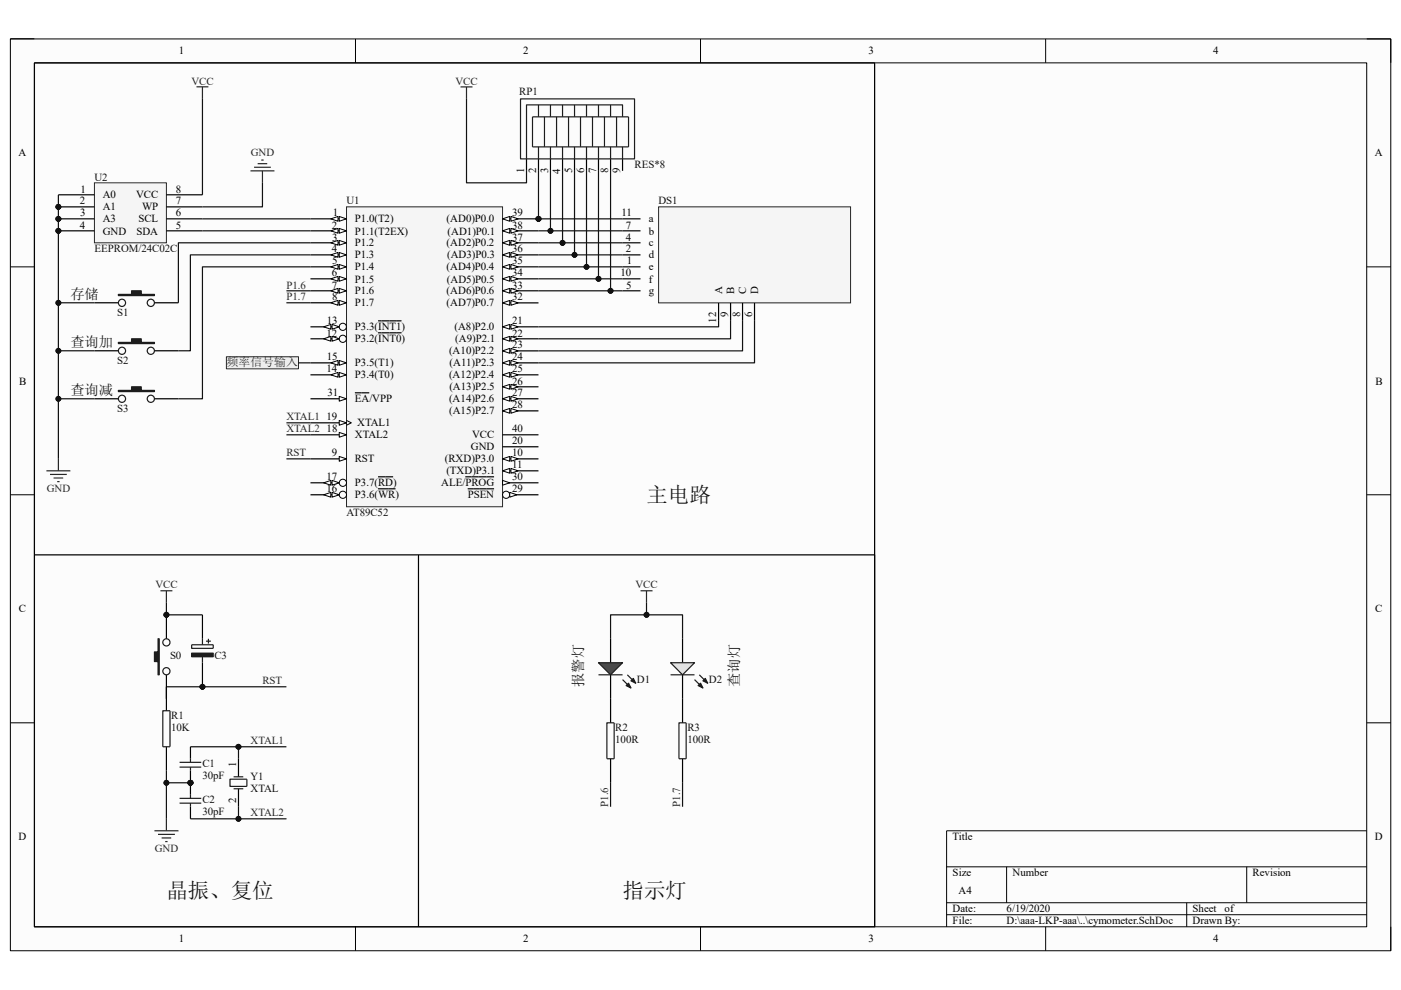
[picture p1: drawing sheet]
<svg xmlns="http://www.w3.org/2000/svg" width="297mm" height="210mm" viewBox="0 0 297 210" stroke-linecap="round" stroke-linejoin="round" font-family="sans-serif">
<path d="M2.2 8.3h292.7v193.4h-292.7z" fill="#fcfcfc"/>
<path d="M2.2 8.3h292.7v193.4h-292.7z" fill="none" stroke="#000" stroke-width=".21"/>
<path d="M7.3 13.3h282.5v183.3h-282.5z" fill="#fcfcfc"/>
<g fill="none" stroke="#000" stroke-width=".21">
<path d="M2.2 8.2h5.1M7.3 13.3h282.5v183.3h-282.5zM75.4 8.3v5M148.5 8.3v5M221.7 8.3v5M289.8 8.3h5.1v5M2.2 56.6h5.1M289.8 56.6h5.1M2.2 104.9h5.1M289.8 104.9h5.1M2.2 153.3h5.1M289.8 153.3h5.1"/>
<path d="M289.8 176.2h-89.1v20.4M75.4 196.6v5.1M148.5 196.6v5.1M200.7 183.9h89.1M200.7 191.5h89.1M200.7 194h89.1M213.4 183.9v7.6M221.7 196.6v5.1M251.6 191.5v5.1M264.3 183.9v7.6M294.9 196.6v5.1"/>
</g>
<circle cx="114.2" cy="46.4" r=".51" fill="#0e0e0e"/>
<circle cx="114.2" cy="46.4" r=".51" fill="none" stroke="#0e0e0e" stroke-width=".21"/>
<path d="M73.5 43.9h33v63.6h-33z" fill="#f5f5f5"/>
<path d="M73.5 43.9h33v63.6h-33z" fill="none" stroke="#262626" stroke-width=".21"/>
<path d="M65.8 84.6h7.6" fill="none" stroke="#000" stroke-width=".25"/>
<path d="M71.9 84.1l1.5 .5-1.5 .5z" fill="#fbfbfb"/>
<path d="M71.9 84.1l1.5 .5-1.5 .5z" fill="none" stroke="#000" stroke-width=".21"/>
<path d="M65.8 89.7h7.7M75.2 83.3h3.1" fill="none" stroke="#000" stroke-width=".25"/>
<path d="M71.9 89.2l1.6 .5-1.6 .5z" fill="#fbfbfb"/>
<path d="M71.9 89.2l1.6 .5-1.6 .5zM73.5 89.2l1 .5-1 .5" fill="none" stroke="#000" stroke-width=".21"/>
<path d="M65.8 92.2h7.7" fill="none" stroke="#000" stroke-width=".25"/>
<path d="M71.9 91.7l1.6 .5-1.6 .5z" fill="#fbfbfb"/>
<path d="M71.9 91.7l1.6 .5-1.6 .5z" fill="none" stroke="#000" stroke-width=".21"/>
<path d="M65.8 97.3h7.7" fill="none" stroke="#000" stroke-width=".25"/>
<path d="M71.9 96.8l1.6 .5-1.6 .5z" fill="#fbfbfb"/>
<path d="M71.9 96.8l1.6 .5-1.6 .5z" fill="none" stroke="#000" stroke-width=".21"/>
<path d="M65.8 102.4h7.7" fill="none" stroke="#000" stroke-width=".25"/>
<circle cx="72.7" cy="102.4" r=".77" fill="#fbfbfb"/>
<circle cx="72.7" cy="102.4" r=".77" fill="none" stroke="#000" stroke-width=".21"/>
<path d="M70.4 101.9l1.5 .5-1.5 .5z" fill="#fbfbfb"/>
<path d="M70.4 101.9l1.5 .5-1.5 .5z" fill="none" stroke="#000" stroke-width=".21"/>
<path d="M68.6 102.4l1.5-.5v1z" fill="#fbfbfb"/>
<path d="M68.6 102.4l1.5-.5v1z" fill="none" stroke="#000" stroke-width=".21"/>
<path d="M65.8 104.9h7.7M80.2 101.1h3.2" fill="none" stroke="#000" stroke-width=".25"/>
<circle cx="72.7" cy="104.9" r=".77" fill="#fbfbfb"/>
<circle cx="72.7" cy="104.9" r=".77" fill="none" stroke="#000" stroke-width=".21"/>
<path d="M70.4 104.4l1.5 .5-1.5 .6z" fill="#fbfbfb"/>
<path d="M70.4 104.4l1.5 .5-1.5 .6z" fill="none" stroke="#000" stroke-width=".21"/>
<path d="M68.6 104.9l1.5-.5v1.1z" fill="#fbfbfb"/>
<path d="M68.6 104.9l1.5-.5v1.1z" fill="none" stroke="#000" stroke-width=".21"/>
<path d="M65.8 71.9h7.6M80.2 103.7h3.7" fill="none" stroke="#000" stroke-width=".25"/>
<circle cx="72.7" cy="71.9" r=".76" fill="#fbfbfb"/>
<circle cx="72.7" cy="71.9" r=".76" fill="none" stroke="#000" stroke-width=".21"/>
<path d="M70.4 71.4l1.5 .5-1.5 .5z" fill="#fbfbfb"/>
<path d="M70.4 71.4l1.5 .5-1.5 .5z" fill="none" stroke="#000" stroke-width=".21"/>
<path d="M68.6 71.9l1.5-.5v1z" fill="#fbfbfb"/>
<path d="M68.6 71.9l1.5-.5v1z" fill="none" stroke="#000" stroke-width=".21"/>
<path d="M65.8 69.3h7.6M80.2 70.6h4.9" fill="none" stroke="#000" stroke-width=".25"/>
<circle cx="72.7" cy="69.3" r=".76" fill="#fbfbfb"/>
<circle cx="72.7" cy="69.3" r=".76" fill="none" stroke="#000" stroke-width=".21"/>
<path d="M70.4 68.8l1.5 .5-1.5 .5z" fill="#fbfbfb"/>
<path d="M70.4 68.8l1.5 .5-1.5 .5z" fill="none" stroke="#000" stroke-width=".21"/>
<path d="M68.6 69.3l1.5-.5v1z" fill="#fbfbfb"/>
<path d="M68.6 69.3l1.5-.5v1z" fill="none" stroke="#000" stroke-width=".21"/>
<path d="M65.8 79.5h7.6M80.2 68.1h4.9" fill="none" stroke="#000" stroke-width=".25"/>
<path d="M71.9 79l1.5 .5-1.5 .5z" fill="#fbfbfb"/>
<path d="M71.9 79l1.5 .5-1.5 .5z" fill="none" stroke="#000" stroke-width=".21"/>
<path d="M70.1 79.5l1.6-.5v1z" fill="#fbfbfb"/>
<path d="M70.1 79.5l1.6-.5v1z" fill="none" stroke="#000" stroke-width=".21"/>
<path d="M65.8 77h7.6" fill="none" stroke="#000" stroke-width=".25"/>
<path d="M71.9 76.5l1.5 .5-1.5 .5z" fill="#fbfbfb"/>
<path d="M71.9 76.5l1.5 .5-1.5 .5z" fill="none" stroke="#000" stroke-width=".21"/>
<path d="M70.1 77l1.6-.5v1z" fill="#fbfbfb"/>
<path d="M70.1 77l1.6-.5v1z" fill="none" stroke="#000" stroke-width=".21"/>
<path d="M65.8 46.4h7.6" fill="none" stroke="#000" stroke-width=".25"/>
<path d="M71.9 45.9l1.5 .5-1.5 .5z" fill="#fbfbfb"/>
<path d="M71.9 45.9l1.5 .5-1.5 .5z" fill="none" stroke="#000" stroke-width=".21"/>
<path d="M70.1 46.4l1.6-.5v1z" fill="#fbfbfb"/>
<path d="M70.1 46.4l1.6-.5v1z" fill="none" stroke="#000" stroke-width=".21"/>
<path d="M65.8 49h7.6" fill="none" stroke="#000" stroke-width=".25"/>
<path d="M71.9 48.5l1.5 .5-1.5 .5z" fill="#fbfbfb"/>
<path d="M71.9 48.5l1.5 .5-1.5 .5z" fill="none" stroke="#000" stroke-width=".21"/>
<path d="M70.1 49l1.6-.5v1z" fill="#fbfbfb"/>
<path d="M70.1 49l1.6-.5v1z" fill="none" stroke="#000" stroke-width=".21"/>
<path d="M65.8 51.5h7.6" fill="none" stroke="#000" stroke-width=".25"/>
<path d="M71.9 51l1.5 .5-1.5 .5z" fill="#fbfbfb"/>
<path d="M71.9 51l1.5 .5-1.5 .5z" fill="none" stroke="#000" stroke-width=".21"/>
<path d="M70.1 51.5l1.6-.5v1z" fill="#fbfbfb"/>
<path d="M70.1 51.5l1.6-.5v1z" fill="none" stroke="#000" stroke-width=".21"/>
<path d="M65.8 54.1h7.6" fill="none" stroke="#000" stroke-width=".25"/>
<path d="M71.9 53.6l1.5 .5-1.5 .5z" fill="#fbfbfb"/>
<path d="M71.9 53.6l1.5 .5-1.5 .5z" fill="none" stroke="#000" stroke-width=".21"/>
<path d="M70.1 54.1l1.6-.5v1z" fill="#fbfbfb"/>
<path d="M70.1 54.1l1.6-.5v1z" fill="none" stroke="#000" stroke-width=".21"/>
<path d="M65.8 56.6h7.6" fill="none" stroke="#000" stroke-width=".25"/>
<path d="M71.9 56.1l1.5 .5-1.5 .5z" fill="#fbfbfb"/>
<path d="M71.9 56.1l1.5 .5-1.5 .5z" fill="none" stroke="#000" stroke-width=".21"/>
<path d="M70.1 56.6l1.6-.5v1z" fill="#fbfbfb"/>
<path d="M70.1 56.6l1.6-.5v1z" fill="none" stroke="#000" stroke-width=".21"/>
<path d="M65.8 59.1h7.6" fill="none" stroke="#000" stroke-width=".25"/>
<path d="M71.9 58.6l1.5 .5-1.5 .5z" fill="#fbfbfb"/>
<path d="M71.9 58.6l1.5 .5-1.5 .5z" fill="none" stroke="#000" stroke-width=".21"/>
<path d="M70.1 59.1l1.6-.5v1z" fill="#fbfbfb"/>
<path d="M70.1 59.1l1.6-.5v1z" fill="none" stroke="#000" stroke-width=".21"/>
<path d="M65.8 61.7h7.6" fill="none" stroke="#000" stroke-width=".25"/>
<path d="M71.9 61.2l1.5 .5-1.5 .5z" fill="#fbfbfb"/>
<path d="M71.9 61.2l1.5 .5-1.5 .5z" fill="none" stroke="#000" stroke-width=".21"/>
<path d="M70.1 61.7l1.6-.5v1z" fill="#fbfbfb"/>
<path d="M70.1 61.7l1.6-.5v1z" fill="none" stroke="#000" stroke-width=".21"/>
<path d="M65.8 64.2h7.6" fill="none" stroke="#000" stroke-width=".25"/>
<path d="M71.9 63.7l1.5 .5-1.5 .5z" fill="#fbfbfb"/>
<path d="M71.9 63.7l1.5 .5-1.5 .5z" fill="none" stroke="#000" stroke-width=".21"/>
<path d="M70.1 64.2l1.6-.5v1z" fill="#fbfbfb"/>
<path d="M70.1 64.2l1.6-.5v1z" fill="none" stroke="#000" stroke-width=".21"/>
<path d="M106.5 46.4h7.7" fill="none" stroke="#000" stroke-width=".25"/>
<path d="M106.5 46.4l1.6-.5v1z" fill="#fbfbfb"/>
<path d="M106.5 46.4l1.6-.5v1z" fill="none" stroke="#000" stroke-width=".21"/>
<path d="M108.3 45.9l1.6 .5-1.6 .5z" fill="#fbfbfb"/>
<path d="M108.3 45.9l1.6 .5-1.6 .5z" fill="none" stroke="#000" stroke-width=".21"/>
<circle cx="114.2" cy="46.4" r=".51" fill="#0e0e0e"/>
<circle cx="114.2" cy="46.4" r=".51" fill="none" stroke="#0e0e0e" stroke-width=".21"/>
<path d="M106.5 49h7.7" fill="none" stroke="#000" stroke-width=".25"/>
<path d="M106.5 49l1.6-.5v1z" fill="#fbfbfb"/>
<path d="M106.5 49l1.6-.5v1z" fill="none" stroke="#000" stroke-width=".21"/>
<path d="M108.3 48.5l1.6 .5-1.6 .5z" fill="#fbfbfb"/>
<path d="M108.3 48.5l1.6 .5-1.6 .5z" fill="none" stroke="#000" stroke-width=".21"/>
<path d="M106.5 51.5h7.7" fill="none" stroke="#000" stroke-width=".25"/>
<path d="M106.5 51.5l1.6-.5v1z" fill="#fbfbfb"/>
<path d="M106.5 51.5l1.6-.5v1z" fill="none" stroke="#000" stroke-width=".21"/>
<path d="M108.3 51l1.6 .5-1.6 .5z" fill="#fbfbfb"/>
<path d="M108.3 51l1.6 .5-1.6 .5z" fill="none" stroke="#000" stroke-width=".21"/>
<path d="M106.5 54.1h7.7" fill="none" stroke="#000" stroke-width=".25"/>
<path d="M106.5 54.1l1.6-.5v1z" fill="#fbfbfb"/>
<path d="M106.5 54.1l1.6-.5v1z" fill="none" stroke="#000" stroke-width=".21"/>
<path d="M108.3 53.6l1.6 .5-1.6 .5z" fill="#fbfbfb"/>
<path d="M108.3 53.6l1.6 .5-1.6 .5z" fill="none" stroke="#000" stroke-width=".21"/>
<path d="M106.5 56.6h7.7" fill="none" stroke="#000" stroke-width=".25"/>
<path d="M106.5 56.6l1.6-.5v1z" fill="#fbfbfb"/>
<path d="M106.5 56.6l1.6-.5v1z" fill="none" stroke="#000" stroke-width=".21"/>
<path d="M108.3 56.1l1.6 .5-1.6 .5z" fill="#fbfbfb"/>
<path d="M108.3 56.1l1.6 .5-1.6 .5z" fill="none" stroke="#000" stroke-width=".21"/>
<path d="M106.5 59.1h7.7" fill="none" stroke="#000" stroke-width=".25"/>
<path d="M106.5 59.1l1.6-.5v1z" fill="#fbfbfb"/>
<path d="M106.5 59.1l1.6-.5v1z" fill="none" stroke="#000" stroke-width=".21"/>
<path d="M108.3 58.6l1.6 .5-1.6 .5z" fill="#fbfbfb"/>
<path d="M108.3 58.6l1.6 .5-1.6 .5z" fill="none" stroke="#000" stroke-width=".21"/>
<path d="M106.5 61.7h7.7" fill="none" stroke="#000" stroke-width=".25"/>
<path d="M106.5 61.7l1.6-.5v1z" fill="#fbfbfb"/>
<path d="M106.5 61.7l1.6-.5v1z" fill="none" stroke="#000" stroke-width=".21"/>
<path d="M108.3 61.2l1.6 .5-1.6 .5z" fill="#fbfbfb"/>
<path d="M108.3 61.2l1.6 .5-1.6 .5z" fill="none" stroke="#000" stroke-width=".21"/>
<path d="M106.5 64.2h7.7" fill="none" stroke="#000" stroke-width=".25"/>
<path d="M106.5 64.2l1.6-.5v1z" fill="#fbfbfb"/>
<path d="M106.5 64.2l1.6-.5v1z" fill="none" stroke="#000" stroke-width=".21"/>
<path d="M108.3 63.7l1.6 .5-1.6 .5z" fill="#fbfbfb"/>
<path d="M108.3 63.7l1.6 .5-1.6 .5z" fill="none" stroke="#000" stroke-width=".21"/>
<path d="M106.5 69.3h7.7" fill="none" stroke="#000" stroke-width=".25"/>
<path d="M106.5 69.3l1.6-.5v1z" fill="#fbfbfb"/>
<path d="M106.5 69.3l1.6-.5v1z" fill="none" stroke="#000" stroke-width=".21"/>
<path d="M108.3 68.8l1.6 .5-1.6 .5z" fill="#fbfbfb"/>
<path d="M108.3 68.8l1.6 .5-1.6 .5z" fill="none" stroke="#000" stroke-width=".21"/>
<path d="M106.5 71.9h7.7" fill="none" stroke="#000" stroke-width=".25"/>
<path d="M106.5 71.9l1.6-.5v1z" fill="#fbfbfb"/>
<path d="M106.5 71.9l1.6-.5v1z" fill="none" stroke="#000" stroke-width=".21"/>
<path d="M108.3 71.4l1.6 .5-1.6 .5z" fill="#fbfbfb"/>
<path d="M108.3 71.4l1.6 .5-1.6 .5z" fill="none" stroke="#000" stroke-width=".21"/>
<path d="M106.5 74.4h7.7" fill="none" stroke="#000" stroke-width=".25"/>
<path d="M106.5 74.4l1.6-.5v1z" fill="#fbfbfb"/>
<path d="M106.5 74.4l1.6-.5v1z" fill="none" stroke="#000" stroke-width=".21"/>
<path d="M108.3 73.9l1.6 .5-1.6 .5z" fill="#fbfbfb"/>
<path d="M108.3 73.9l1.6 .5-1.6 .5z" fill="none" stroke="#000" stroke-width=".21"/>
<path d="M106.5 77h7.7" fill="none" stroke="#000" stroke-width=".25"/>
<path d="M106.5 77l1.6-.5v1z" fill="#fbfbfb"/>
<path d="M106.5 77l1.6-.5v1z" fill="none" stroke="#000" stroke-width=".21"/>
<path d="M108.3 76.5l1.6 .5-1.6 .5z" fill="#fbfbfb"/>
<path d="M108.3 76.5l1.6 .5-1.6 .5z" fill="none" stroke="#000" stroke-width=".21"/>
<path d="M106.5 79.5h7.7" fill="none" stroke="#000" stroke-width=".25"/>
<path d="M106.5 79.5l1.6-.5v1z" fill="#fbfbfb"/>
<path d="M106.5 79.5l1.6-.5v1z" fill="none" stroke="#000" stroke-width=".21"/>
<path d="M108.3 79l1.6 .5-1.6 .5z" fill="#fbfbfb"/>
<path d="M108.3 79l1.6 .5-1.6 .5z" fill="none" stroke="#000" stroke-width=".21"/>
<path d="M106.5 82h7.7" fill="none" stroke="#000" stroke-width=".25"/>
<path d="M106.5 82l1.6-.5v1z" fill="#fbfbfb"/>
<path d="M106.5 82l1.6-.5v1z" fill="none" stroke="#000" stroke-width=".21"/>
<path d="M108.3 81.5l1.6 .5-1.6 .5z" fill="#fbfbfb"/>
<path d="M108.3 81.5l1.6 .5-1.6 .5z" fill="none" stroke="#000" stroke-width=".21"/>
<path d="M106.5 84.6h7.7" fill="none" stroke="#000" stroke-width=".25"/>
<path d="M106.5 84.6l1.6-.5v1z" fill="#fbfbfb"/>
<path d="M106.5 84.6l1.6-.5v1z" fill="none" stroke="#000" stroke-width=".21"/>
<path d="M108.3 84.1l1.6 .5-1.6 .5z" fill="#fbfbfb"/>
<path d="M108.3 84.1l1.6 .5-1.6 .5z" fill="none" stroke="#000" stroke-width=".21"/>
<path d="M106.5 87.1h7.7" fill="none" stroke="#000" stroke-width=".25"/>
<path d="M106.5 87.1l1.6-.5v1.1z" fill="#fbfbfb"/>
<path d="M106.5 87.1l1.6-.5v1.1z" fill="none" stroke="#000" stroke-width=".21"/>
<path d="M108.3 86.6l1.6 .5-1.6 .6z" fill="#fbfbfb"/>
<path d="M108.3 86.6l1.6 .5-1.6 .6z" fill="none" stroke="#000" stroke-width=".21"/>
<path d="M106.5 104.9h7.7" fill="none" stroke="#000" stroke-width=".25"/>
<circle cx="107.3" cy="104.9" r=".76" fill="#fbfbfb"/>
<circle cx="107.3" cy="104.9" r=".76" fill="none" stroke="#000" stroke-width=".21"/>
<path d="M108.1 104.4l1.5 .5-1.5 .6z" fill="#fbfbfb"/>
<path d="M108.1 104.4l1.5 .5-1.5 .6z" fill="none" stroke="#000" stroke-width=".21"/>
<path d="M99.2 103.7h5.6M106.5 102.4h7.7" fill="none" stroke="#000" stroke-width=".25"/>
<path d="M106.5 101.9l1.6 .5-1.6 .5z" fill="#fbfbfb"/>
<path d="M106.5 101.9l1.6 .5-1.6 .5z" fill="none" stroke="#000" stroke-width=".21"/>
<path d="M106.5 99.9h7.7M98.7 101.1h6.1" fill="none" stroke="#000" stroke-width=".25"/>
<path d="M106.5 99.9l1.6-.5v1z" fill="#fbfbfb"/>
<path d="M106.5 99.9l1.6-.5v1z" fill="none" stroke="#000" stroke-width=".21"/>
<path d="M108.3 99.4l1.6 .5-1.6 .5z" fill="#fbfbfb"/>
<path d="M108.3 99.4l1.6 .5-1.6 .5z" fill="none" stroke="#000" stroke-width=".21"/>
<path d="M106.5 97.3h7.7" fill="none" stroke="#000" stroke-width=".25"/>
<path d="M106.5 97.3l1.6-.5v1z" fill="#fbfbfb"/>
<path d="M106.5 97.3l1.6-.5v1z" fill="none" stroke="#000" stroke-width=".21"/>
<path d="M108.3 96.8l1.6 .5-1.6 .5z" fill="#fbfbfb"/>
<path d="M108.3 96.8l1.6 .5-1.6 .5z" fill="none" stroke="#000" stroke-width=".21"/>
<g fill="none" stroke="#000" stroke-width=".25">
<path d="M111.6 33.7v2.5M114.2 33.7v2.5M116.7 33.7v2.5M119.3 33.7v2.5M121.8 33.7v2.5M124.4 33.7v2.5M126.9 33.7v2.5M129.5 33.7v2.5M132 33.7v2.5M106.5 94.8h7.7M106.5 92.2h7.7M50.6 160.9v3.9"/>
<path d="M50.6 167.3v3.8"/>
</g>
<g fill="none" stroke="#1c1c1c" stroke-width=".25">
<path d="M110.4 21h24.1v12.7h-24.1zM112.9 24.8h20.4v6.4h-20.4zM114.2 22.2v2.6M114.2 31.2v2.5M115.4 24.8v6.4M116.7 22.2v2.6M116.7 31.2v2.5M118 24.8v6.4M119.3 22.2v2.6M119.3 31.2v2.5M120.5 24.8v6.4M121.8 22.2v2.6"/>
<path d="M121.8 31.2v2.5M123.1 24.8v6.4M124.4 22.2v2.6M124.4 31.2v2.5M125.6 24.8v6.4M126.9 22.2v2.6M126.9 31.2v2.5M128.2 24.8v6.4M129.5 22.2v2.6M129.5 31.2v2.5M130.7 24.8v6.4M132 24.8v-2.6h-20.4v11.5"/>
<path d="M132 31.2v2.5M48.8 165.3h3.5v1.5h-3.5zM49.5 167.3h2.1M49.5 164.8h2.1"/>
</g>
<path d="M139.6 43.9h40.7v20.3h-40.7z" fill="#f5f5f5"/>
<path d="M139.6 43.9h40.7v20.3h-40.7z" fill="none" stroke="#262626" stroke-width=".21"/>
<g fill="none" stroke="#000" stroke-width=".25">
<path d="M132 46.4h3.8M132 49h3.8M132 51.5h3.8M132 54.1h3.8M132 56.6h3.8M132 59.1h3.8M132 61.7h3.8M152.4 64.2v3.9M154.9 64.2v3.9M157.4 64.2v3.9M160 64.2v3.9M129.5 135.5v5.1"/>
<path d="M129.5 143.1v5.1"/>
</g>
<path d="M126.9 140.6h5.1l-2.5 2.5z" fill="#4c4c4c"/>
<path d="M126.9 140.6h5.1l-2.5 2.5zM132 144.1l1.8 1.8M133 143.1l1.8 1.8" fill="none" stroke="#1c1c1c" stroke-width=".25"/>
<path d="M132.8 145.4l.5-.5 .5 1z" fill="#1c1c1c"/>
<path d="M132.8 145.4l.5-.5 .5 1z" fill="none" stroke="#1c1c1c" stroke-width=".25"/>
<path d="M133.8 144.4l.5-.5 .5 1z" fill="#1c1c1c"/>
<path d="M126.9 143.1h5.1M133.8 144.4l.5-.5 .5 1z" fill="none" stroke="#1c1c1c" stroke-width=".25"/>
<path d="M144.7 135.5v5.1M144.7 143.1v5.1" fill="none" stroke="#000" stroke-width=".25"/>
<path d="M142.2 140.6h5.1l-2.6 2.5z" fill="#e2e2e2"/>
<path d="M142.2 140.6h5.1l-2.6 2.5zM147.3 144.1l1.7 1.8M148.3 143.1l1.7 1.8" fill="none" stroke="#1c1c1c" stroke-width=".25"/>
<path d="M148 145.4l.5-.5 .5 1z" fill="#1c1c1c"/>
<path d="M148 145.4l.5-.5 .5 1z" fill="none" stroke="#1c1c1c" stroke-width=".25"/>
<path d="M149 144.4l.5-.5 .5 1z" fill="#1c1c1c"/>
<path d="M142.2 143.1h5.1M149 144.4l.5-.5 .5 1z" fill="none" stroke="#1c1c1c" stroke-width=".25"/>
<circle cx="35.3" cy="130.4" r=".51" fill="#0e0e0e"/>
<circle cx="35.3" cy="130.4" r=".51" fill="none" stroke="#0e0e0e" stroke-width=".21"/>
<path d="M35.3 130.4v5.1" fill="none" stroke="#000" stroke-width=".25"/>
<circle cx="35.3" cy="130.4" r=".51" fill="#0e0e0e"/>
<circle cx="35.3" cy="130.4" r=".51" fill="none" stroke="#0e0e0e" stroke-width=".21"/>
<path d="M35.3 143.1v5.1" fill="none" stroke="#000" stroke-width=".25"/>
<path d="M33.5 135.5h.3v7.6h-.3v-2.8h-.8v-2h.8z" fill-rule="evenodd" fill="#1c1c1c"/>
<g fill="none" stroke="#1c1c1c" stroke-width=".25">
<path d="M33.5 135.5h.3v7.6h-.3v-2.8h-.8v-2h.8z"/>
<circle cx="35.3" cy="136.2" r=".76"/>
<circle cx="35.3" cy="142.4" r=".76"/>
</g>
<circle cx="42.9" cy="145.7" r=".51" fill="#0e0e0e"/>
<circle cx="42.9" cy="145.7" r=".51" fill="none" stroke="#0e0e0e" stroke-width=".21"/>
<path d="M42.9 130.4v5.1M42.9 140.6v5.1" fill="none" stroke="#000" stroke-width=".25"/>
<circle cx="42.9" cy="145.7" r=".51" fill="#0e0e0e"/>
<circle cx="42.9" cy="145.7" r=".51" fill="none" stroke="#0e0e0e" stroke-width=".21"/>
<path d="M40.6 136.8h4.6v.7h-4.6zM42.9 135.5v1.3M42.9 138.5v2.1M43.7 136h1" fill="none" stroke="#1c1c1c" stroke-width=".25"/>
<path d="M40.6 138.5h4.6v.8h-4.6z" fill="#1c1c1c"/>
<path d="M40.6 138.5h4.6v.8h-4.6zM44.2 135.5v1M34.5 150.7h1.5v7.7h-1.5z" fill="none" stroke="#1c1c1c" stroke-width=".25"/>
<path d="M35.3 145.7v5M35.3 158.4v5.1" fill="none" stroke="#000" stroke-width=".25"/>
<circle cx="40.4" cy="166" r=".51" fill="#0e0e0e"/>
<circle cx="40.4" cy="166" r=".51" fill="none" stroke="#0e0e0e" stroke-width=".21"/>
<path d="M40.4 158.4v2.5M40.4 163.5v2.5" fill="none" stroke="#000" stroke-width=".25"/>
<circle cx="40.4" cy="166" r=".51" fill="#0e0e0e"/>
<circle cx="40.4" cy="166" r=".51" fill="none" stroke="#0e0e0e" stroke-width=".21"/>
<path d="M38.1 162.7h4.6M38.1 161.7h4.6M40.4 160.9v.8M40.4 162.7v.8" fill="none" stroke="#1c1c1c" stroke-width=".25"/>
<circle cx="40.4" cy="166" r=".51" fill="#0e0e0e"/>
<circle cx="40.4" cy="166" r=".51" fill="none" stroke="#0e0e0e" stroke-width=".21"/>
<path d="M40.4 166v2.6" fill="none" stroke="#000" stroke-width=".25"/>
<circle cx="40.4" cy="166" r=".51" fill="#0e0e0e"/>
<circle cx="40.4" cy="166" r=".51" fill="none" stroke="#0e0e0e" stroke-width=".21"/>
<path d="M40.4 171.1v2.6" fill="none" stroke="#000" stroke-width=".25"/>
<path d="M38.1 170.3h4.6M38.1 169.3h4.6M40.4 168.6v.7M40.4 170.3v.8" fill="none" stroke="#1c1c1c" stroke-width=".25"/>
<path d="M97.6 18.4h2.6M98.9 18.4v2.6M34 125.3h2.6M35.3 125.3v2.5M32.7 176.2h5.1M33.5 177h3.6M34.3 177.7h2M35 178.5h.5M35.3 173.7v2.5" fill="none" stroke="#262626" stroke-width=".25"/>
<circle cx="12.4" cy="43.9" r=".51" fill="#0e0e0e"/>
<circle cx="12.4" cy="43.9" r=".51" fill="none" stroke="#0e0e0e" stroke-width=".21"/>
<circle cx="12.4" cy="46.4" r=".51" fill="#0e0e0e"/>
<circle cx="12.4" cy="46.4" r=".51" fill="none" stroke="#0e0e0e" stroke-width=".21"/>
<circle cx="12.4" cy="49" r=".51" fill="#0e0e0e"/>
<circle cx="12.4" cy="49" r=".51" fill="none" stroke="#0e0e0e" stroke-width=".21"/>
<path d="M20 38.8h15.3v12.7h-15.3z" fill="#f5f5f5"/>
<path d="M20 38.8h15.3v12.7h-15.3z" fill="none" stroke="#262626" stroke-width=".21"/>
<path d="M12.4 41.3h7.6" fill="none" stroke="#000" stroke-width=".26"/>
<path d="M12.4 43.9h7.6" fill="none" stroke="#000" stroke-width=".25"/>
<circle cx="12.4" cy="43.9" r=".51" fill="#0e0e0e"/>
<circle cx="12.4" cy="43.9" r=".51" fill="none" stroke="#0e0e0e" stroke-width=".21"/>
<path d="M12.4 46.4h7.6" fill="none" stroke="#000" stroke-width=".25"/>
<circle cx="12.4" cy="46.4" r=".51" fill="#0e0e0e"/>
<circle cx="12.4" cy="46.4" r=".51" fill="none" stroke="#0e0e0e" stroke-width=".21"/>
<path d="M12.4 49h7.6" fill="none" stroke="#000" stroke-width=".25"/>
<circle cx="12.4" cy="49" r=".51" fill="#0e0e0e"/>
<circle cx="12.4" cy="49" r=".51" fill="none" stroke="#0e0e0e" stroke-width=".21"/>
<path d="M35.3 49h7.6M35.3 46.4h7.6M35.3 43.9h7.6M20 64.2h5.1M32.7 64.2h5.1" fill="none" stroke="#000" stroke-width=".25"/>
<path d="M35.3 41.3h7.6" fill="none" stroke="#000" stroke-width=".26"/>
<path d="M53.1 36.2h5.1M53.9 35.5h3.5M54.6 34.7h2.1M55.4 34h.5M55.6 36.2v2.6M9.8 99.9h5.1M12.4 97.3v2.6M10.6 100.6h3.6M11.4 101.4h2M12.1 102.2h.5" fill="none" stroke="#262626" stroke-width=".25"/>
<path d="M25.1 62.4h2.8v-.7h2v.7h2.8v.3h-7.6z" fill-rule="evenodd" fill="#1c1c1c"/>
<g fill="none" stroke="#1c1c1c" stroke-width=".25">
<path d="M25.1 62.4h2.8v-.7h2v.7h2.8v.3h-7.6z"/>
<circle cx="25.9" cy="64.2" r=".76"/>
<circle cx="32" cy="64.2" r=".76"/>
</g>
<path d="M20 74.4h5.1M32.7 74.4h5.1" fill="none" stroke="#000" stroke-width=".25"/>
<path d="M25.1 72.6h2.8v-.7h2v.7h2.8v.3h-7.6z" fill-rule="evenodd" fill="#1c1c1c"/>
<g fill="none" stroke="#1c1c1c" stroke-width=".25">
<path d="M25.1 72.6h2.8v-.7h2v.7h2.8v.3h-7.6z"/>
<circle cx="25.9" cy="74.4" r=".76"/>
<circle cx="32" cy="74.4" r=".76"/>
</g>
<path d="M20 84.6h5.1M32.7 84.6h5.1" fill="none" stroke="#000" stroke-width=".25"/>
<path d="M25.1 82.8h2.8v-.8h2v.8h2.8v.3h-7.6z" fill-rule="evenodd" fill="#1c1c1c"/>
<g fill="none" stroke="#1c1c1c" stroke-width=".25">
<path d="M25.1 82.8h2.8v-.8h2v.8h2.8v.3h-7.6z"/>
<circle cx="25.9" cy="84.6" r=".76"/>
<circle cx="32" cy="84.6" r=".76"/>
</g>
<path d="M41.7 18.4h2.5" fill="none" stroke="#262626" stroke-width=".25"/>
<path d="M42.9 18.4v2.6" fill="none" stroke="#262626" stroke-width=".26"/>
<path d="M48 75.7h15.3v2.5h-15.3z" fill="#f0f0f0"/>
<path d="M48 75.7h15.3v2.5h-15.3z" fill="none" stroke="#262626" stroke-width=".21"/>
<path d="M185.4 117.7h-178.1v-104.4h178.1v183.3M129.5 148.2v5.1M144.7 148.2v5.1M129.5 160.9v5.1M144.7 160.9v5.1" fill="none" stroke="#000" stroke-width=".25"/>
<path d="M128.7 153.3h1.5v7.6h-1.5zM144 153.3h1.5v7.6h-1.5z" fill="none" stroke="#1c1c1c" stroke-width=".25"/>
<path d="M135.8 125.3h2.5M137.1 125.3v2.5" fill="none" stroke="#262626" stroke-width=".25"/>
<path d="M12.4 84.6h7.6M144.7 166v5.1" fill="none" stroke="#0e0e0e" stroke-width=".25"/>
<circle cx="12.4" cy="84.6" r=".51" fill="#0e0e0e"/>
<circle cx="12.4" cy="84.6" r=".51" fill="none" stroke="#0e0e0e" stroke-width=".21"/>
<path d="M12.4 74.4h7.6" fill="none" stroke="#0e0e0e" stroke-width=".25"/>
<circle cx="12.4" cy="74.4" r=".51" fill="#0e0e0e"/>
<circle cx="12.4" cy="74.4" r=".51" fill="none" stroke="#0e0e0e" stroke-width=".21"/>
<path d="M12.4 64.2h7.6" fill="none" stroke="#0e0e0e" stroke-width=".25"/>
<circle cx="12.4" cy="64.2" r=".51" fill="#0e0e0e"/>
<circle cx="12.4" cy="64.2" r=".51" fill="none" stroke="#0e0e0e" stroke-width=".21"/>
<path d="M40.4 166h-5.1v7.7" fill="none" stroke="#0e0e0e" stroke-width=".25"/>
<circle cx="40.4" cy="166" r=".51" fill="#0e0e0e"/>
<circle cx="40.4" cy="166" r=".51" fill="none" stroke="#0e0e0e" stroke-width=".21"/>
<circle cx="35.3" cy="166" r=".51" fill="#0e0e0e"/>
<circle cx="35.3" cy="166" r=".51" fill="none" stroke="#0e0e0e" stroke-width=".21"/>
<path d="M35.3 145.7h25.4" fill="none" stroke="#0e0e0e" stroke-width=".25"/>
<circle cx="42.9" cy="145.7" r=".51" fill="#0e0e0e"/>
<circle cx="42.9" cy="145.7" r=".51" fill="none" stroke="#0e0e0e" stroke-width=".21"/>
<path d="M35.3 127.8v2.6h7.6" fill="none" stroke="#0e0e0e" stroke-width=".25"/>
<circle cx="35.3" cy="130.4" r=".51" fill="#0e0e0e"/>
<circle cx="35.3" cy="130.4" r=".51" fill="none" stroke="#0e0e0e" stroke-width=".21"/>
<path d="M65.8 56.6h-22.9v28h-5.1M65.8 54.1h-25.4v20.3h-2.6M65.8 51.5h-28v12.7M50.6 171.1v2.6h-10.2" fill="none" stroke="#0e0e0e" stroke-width=".25"/>
<circle cx="50.6" cy="173.7" r=".51" fill="#0e0e0e"/>
<circle cx="50.6" cy="173.7" r=".51" fill="none" stroke="#0e0e0e" stroke-width=".21"/>
<path d="M40.4 158.4h10.2v2.5" fill="none" stroke="#0e0e0e" stroke-width=".25"/>
<circle cx="50.5" cy="158.4" r=".51" fill="#0e0e0e"/>
<circle cx="50.5" cy="158.4" r=".51" fill="none" stroke="#0e0e0e" stroke-width=".21"/>
<path d="M55.6 38.8v5.1h-12.7M42.9 46.4h22.9M42.9 49h22.9M50.6 173.7h10.1" fill="none" stroke="#0e0e0e" stroke-width=".25"/>
<circle cx="50.6" cy="173.7" r=".51" fill="#0e0e0e"/>
<circle cx="50.6" cy="173.7" r=".51" fill="none" stroke="#0e0e0e" stroke-width=".21"/>
<path d="M50.6 158.4h10.1" fill="none" stroke="#0e0e0e" stroke-width=".25"/>
<circle cx="50.5" cy="158.4" r=".51" fill="#0e0e0e"/>
<circle cx="50.5" cy="158.4" r=".51" fill="none" stroke="#0e0e0e" stroke-width=".21"/>
<path d="M98.9 21v17.8h12.7v-2.6M60.7 64.2h5.1M60.7 61.7h5.1M63.3 77h2.5M114.2 61.7h17.8M152.4 68.1v1.2h-38.2M154.9 68.1v3.8h-40.7M157.4 68.1v6.3h-43.2M160 68.1v8.9h-45.8M60.7 97.3h5.1M60.7 92.2h5.1M60.7 89.7h5.1" fill="none" stroke="#0e0e0e" stroke-width=".25"/>
<circle cx="129.4" cy="61.7" r=".52" fill="#0e0e0e"/>
<circle cx="129.4" cy="61.7" r=".52" fill="none" stroke="#0e0e0e" stroke-width=".21"/>
<path d="M114.2 59.1h17.8" fill="none" stroke="#0e0e0e" stroke-width=".25"/>
<circle cx="126.9" cy="59.1" r=".51" fill="#0e0e0e"/>
<circle cx="126.9" cy="59.1" r=".51" fill="none" stroke="#0e0e0e" stroke-width=".21"/>
<path d="M114.2 56.6h17.8" fill="none" stroke="#0e0e0e" stroke-width=".25"/>
<circle cx="124.3" cy="56.6" r=".51" fill="#0e0e0e"/>
<circle cx="124.3" cy="56.6" r=".51" fill="none" stroke="#0e0e0e" stroke-width=".21"/>
<path d="M114.2 54.1h17.8" fill="none" stroke="#0e0e0e" stroke-width=".25"/>
<circle cx="121.8" cy="54.1" r=".51" fill="#0e0e0e"/>
<circle cx="121.8" cy="54.1" r=".51" fill="none" stroke="#0e0e0e" stroke-width=".21"/>
<path d="M114.2 51.5h17.8" fill="none" stroke="#0e0e0e" stroke-width=".25"/>
<circle cx="119.3" cy="51.5" r=".51" fill="#0e0e0e"/>
<circle cx="119.3" cy="51.5" r=".51" fill="none" stroke="#0e0e0e" stroke-width=".21"/>
<path d="M114.2 49h17.8" fill="none" stroke="#0e0e0e" stroke-width=".25"/>
<circle cx="116.7" cy="49" r=".51" fill="#0e0e0e"/>
<circle cx="116.7" cy="49" r=".51" fill="none" stroke="#0e0e0e" stroke-width=".21"/>
<path d="M114.2 46.4h17.8" fill="none" stroke="#0e0e0e" stroke-width=".25"/>
<circle cx="114.2" cy="46.4" r=".51" fill="#0e0e0e"/>
<circle cx="114.2" cy="46.4" r=".51" fill="none" stroke="#0e0e0e" stroke-width=".21"/>
<path d="M137.1 127.8v2.6h-7.6v5.1" fill="none" stroke="#0e0e0e" stroke-width=".25"/>
<circle cx="137.1" cy="130.4" r=".52" fill="#0e0e0e"/>
<circle cx="137.1" cy="130.4" r=".52" fill="none" stroke="#0e0e0e" stroke-width=".21"/>
<path d="M137.1 130.4h7.6v5.1" fill="none" stroke="#0e0e0e" stroke-width=".25"/>
<circle cx="137.1" cy="130.4" r=".52" fill="#0e0e0e"/>
<circle cx="137.1" cy="130.4" r=".52" fill="none" stroke="#0e0e0e" stroke-width=".21"/>
<path d="M12.4 41.3v56" fill="none" stroke="#0e0e0e" stroke-width=".25"/>
<circle cx="12.4" cy="84.6" r=".51" fill="#0e0e0e"/>
<circle cx="12.4" cy="84.6" r=".51" fill="none" stroke="#0e0e0e" stroke-width=".21"/>
<circle cx="12.4" cy="74.4" r=".51" fill="#0e0e0e"/>
<circle cx="12.4" cy="74.4" r=".51" fill="none" stroke="#0e0e0e" stroke-width=".21"/>
<circle cx="12.4" cy="64.2" r=".51" fill="#0e0e0e"/>
<circle cx="12.4" cy="64.2" r=".51" fill="none" stroke="#0e0e0e" stroke-width=".21"/>
<circle cx="12.4" cy="49" r=".51" fill="#0e0e0e"/>
<circle cx="12.4" cy="49" r=".51" fill="none" stroke="#0e0e0e" stroke-width=".21"/>
<circle cx="12.4" cy="46.4" r=".51" fill="#0e0e0e"/>
<circle cx="12.4" cy="46.4" r=".51" fill="none" stroke="#0e0e0e" stroke-width=".21"/>
<circle cx="12.4" cy="43.9" r=".51" fill="#0e0e0e"/>
<circle cx="12.4" cy="43.9" r=".51" fill="none" stroke="#0e0e0e" stroke-width=".21"/>
<path d="M35.3 163.5v2.5" fill="none" stroke="#0e0e0e" stroke-width=".25"/>
<circle cx="35.3" cy="166" r=".51" fill="#0e0e0e"/>
<circle cx="35.3" cy="166" r=".51" fill="none" stroke="#0e0e0e" stroke-width=".21"/>
<path d="M42.9 21v20.3" fill="none" stroke="#0e0e0e" stroke-width=".26"/>
<path d="M114.2 36.2v10.2" fill="none" stroke="#0e0e0e" stroke-width=".25"/>
<circle cx="114.2" cy="46.4" r=".51" fill="#0e0e0e"/>
<circle cx="114.2" cy="46.4" r=".51" fill="none" stroke="#0e0e0e" stroke-width=".21"/>
<path d="M116.7 36.2v12.8" fill="none" stroke="#0e0e0e" stroke-width=".25"/>
<circle cx="116.7" cy="49" r=".51" fill="#0e0e0e"/>
<circle cx="116.7" cy="49" r=".51" fill="none" stroke="#0e0e0e" stroke-width=".21"/>
<path d="M119.3 36.2v15.3" fill="none" stroke="#0e0e0e" stroke-width=".25"/>
<circle cx="119.3" cy="51.5" r=".51" fill="#0e0e0e"/>
<circle cx="119.3" cy="51.5" r=".51" fill="none" stroke="#0e0e0e" stroke-width=".21"/>
<path d="M121.8 36.2v17.9" fill="none" stroke="#0e0e0e" stroke-width=".25"/>
<circle cx="121.8" cy="54.1" r=".51" fill="#0e0e0e"/>
<circle cx="121.8" cy="54.1" r=".51" fill="none" stroke="#0e0e0e" stroke-width=".21"/>
<path d="M124.4 36.2v20.4" fill="none" stroke="#0e0e0e" stroke-width=".25"/>
<circle cx="124.3" cy="56.6" r=".51" fill="#0e0e0e"/>
<circle cx="124.3" cy="56.6" r=".51" fill="none" stroke="#0e0e0e" stroke-width=".21"/>
<path d="M126.9 36.2v22.9" fill="none" stroke="#0e0e0e" stroke-width=".25"/>
<circle cx="126.9" cy="59.1" r=".51" fill="#0e0e0e"/>
<circle cx="126.9" cy="59.1" r=".51" fill="none" stroke="#0e0e0e" stroke-width=".21"/>
<path d="M129.5 36.2v25.5M129.5 166v5.1" fill="none" stroke="#0e0e0e" stroke-width=".25"/>
<circle cx="129.4" cy="61.7" r=".52" fill="#0e0e0e"/>
<circle cx="129.4" cy="61.7" r=".52" fill="none" stroke="#0e0e0e" stroke-width=".21"/>
<path d="M7.3 117.7v78.9h178.1v-78.9M88.7 117.7v78.9" fill="none" stroke="#000" stroke-width=".25"/>
<g font-size="4.6" fill="#0e0e0e">
<text x="137.1" y="106.4">主电路</text>
<text x="35.3" y="190.4">晶振、复位</text>
<text x="132" y="190.4">指示灯</text>
</g>
<g font-size="3" fill="#0e0e0e">
<text x="14.9" y="63.5">存储</text>
<text x="14.9" y="73.7">查询加</text>
<text x="14.9" y="83.9">查询减</text>
<text x="123.7" y="145.7" transform="rotate(-90 123.7 145.7)">报警灯</text>
<text x="156.7" y="145.7" transform="rotate(-90 156.7 145.7)">查询灯</text>
</g>
<text font-size="2.5" fill="#262626" x="48" y="77.7">频率信号输入</text>
<g font-size="2.3">
<text x="37.9" y="11.6">1</text>
<text x="110.9" y="11.6">2</text>
<text x="184.1" y="11.6">3</text>
<text x="257.2" y="11.6">4</text>
<text x="3.9" y="33.2">A</text>
<text x="291.5" y="33.2">A</text>
<text x="17.1" y="40.8">1</text>
<text x="37.3" y="40.8">8</text>
<text x="111.1" y="36.6" transform="rotate(-90 111.1 36.6)">1</text>
<text x="113.7" y="36.8" transform="rotate(-90 113.7 36.8)">2</text>
<text x="116.2" y="36.7" transform="rotate(-90 116.2 36.7)">3</text>
<text x="118.8" y="36.8" transform="rotate(-90 118.8 36.8)">4</text>
<text x="121.3" y="36.7" transform="rotate(-90 121.3 36.7)">5</text>
<text x="123.9" y="36.8" transform="rotate(-90 123.9 36.8)">6</text>
<text x="126.4" y="36.8" transform="rotate(-90 126.4 36.8)">7</text>
<text x="128.9" y="36.7" transform="rotate(-90 128.9 36.7)">8</text>
<text x="131.5" y="36.8" transform="rotate(-90 131.5 36.8)">9</text>
<text x="16.9" y="43.4">2</text>
<text x="17" y="45.9">3</text>
<text x="21.8" y="42.1">A0</text>
<text x="21.8" y="44.6">A1</text>
<text x="21.8" y="47.2">A3</text>
<text x="28.8" y="42.1">VCC</text>
<text x="29.3" y="47.2">SCL</text>
<text x="30.1" y="44.6">WP</text>
<text x="37.3" y="45.9">6</text>
<text x="37.3" y="43.4">7</text>
<text x="70.5" y="45.9">1</text>
<text x="75.2" y="47.2">P1.0(T2)</text>
<text x="94.7" y="47.2">(AD0)P0.0</text>
<text x="108.6" y="45.9">39</text>
<text x="131.7" y="45.9">11</text>
<text x="137.6" y="47.2">a</text>
<text x="16.9" y="48.5">4</text>
<text x="21.8" y="49.7">GND</text>
<text x="28.9" y="49.7">SDA</text>
<text x="37.3" y="48.5">5</text>
<text x="70.4" y="48.5">2</text>
<text x="70.4" y="53.6">4</text>
<text x="70.5" y="51">3</text>
<text x="75.2" y="49.7">P1.1(T2EX)</text>
<text x="75.2" y="52.3">P1.2</text>
<text x="94.7" y="52.3">(AD2)P0.2</text>
<text x="94.9" y="49.7">(AD1)P0.1</text>
<text x="108.6" y="51">37</text>
<text x="108.6" y="48.5">38</text>
<text x="108.6" y="53.6">36</text>
<text x="132.7" y="51">4</text>
<text x="132.7" y="48.5">7</text>
<text x="132.7" y="53.6">2</text>
<text x="137.6" y="49.7">b</text>
<text x="137.6" y="52.3">c</text>
<text x="70.4" y="58.6">6</text>
<text x="70.4" y="56.1">5</text>
<text x="75.2" y="54.8">P1.3</text>
<text x="75.2" y="57.4">P1.4</text>
<text x="75.2" y="59.9">P1.5</text>
<text x="94.7" y="57.4">(AD4)P0.4</text>
<text x="94.8" y="59.9">(AD5)P0.5</text>
<text x="94.8" y="54.8">(AD3)P0.3</text>
<text x="108.6" y="58.6">34</text>
<text x="108.6" y="56.1">35</text>
<text x="131.5" y="58.6">10</text>
<text x="132.9" y="56.1">1</text>
<text x="137.6" y="54.8">d</text>
<text x="137.6" y="57.4">e</text>
<text x="137.6" y="59.9">f</text>
<text x="70.4" y="61.2">7</text>
<text x="70.4" y="63.7">8</text>
<text x="75.2" y="62.5">P1.6</text>
<text x="75.2" y="65">P1.7</text>
<text x="94.7" y="62.5">(AD6)P0.6</text>
<text x="94.7" y="65">(AD7)P0.7</text>
<text x="108.6" y="61.2">33</text>
<text x="108.6" y="63.7">32</text>
<text x="132.8" y="61.2">5</text>
<text x="137.6" y="62.5">g</text>
<text x="153.1" y="62.5" transform="rotate(-90 153.1 62.5)">A</text>
<text x="155.7" y="62.5" transform="rotate(-90 155.7 62.5)">B</text>
<text x="158.2" y="62.5" transform="rotate(-90 158.2 62.5)">C</text>
<text x="160.8" y="62.5" transform="rotate(-90 160.8 62.5)">D</text>
<text x="69.2" y="71.4">12</text>
<text x="69.3" y="68.8">13</text>
<text x="75.2" y="70.1">P3.3(INT1)</text>
<text x="96.3" y="70.1">(A8)P2.0</text>
<text x="108.6" y="71.4">22</text>
<text x="108.6" y="68.8">21</text>
<text x="151.8" y="68.5" transform="rotate(-90 151.8 68.5)">12</text>
<text x="154.4" y="67.3" transform="rotate(-90 154.4 67.3)">9</text>
<text x="156.9" y="67.3" transform="rotate(-90 156.9 67.3)">8</text>
<text x="159.5" y="67.3" transform="rotate(-90 159.5 67.3)">6</text>
<text x="69.3" y="76.5">15</text>
<text x="75.2" y="72.6">P3.2(INT0)</text>
<text x="75.2" y="77.7">P3.5(T1)</text>
<text x="95.2" y="75.2">(A10)P2.2</text>
<text x="95.3" y="77.7">(A11)P2.3</text>
<text x="96.5" y="72.6">(A9)P2.1</text>
<text x="108.6" y="73.9">23</text>
<text x="108.6" y="76.5">24</text>
<text x="4" y="81.6">B</text>
<text x="69.2" y="79">14</text>
<text x="75.2" y="80.3">P3.4(T0)</text>
<text x="95.2" y="80.3">(A12)P2.4</text>
<text x="95.3" y="82.8">(A13)P2.5</text>
<text x="108.6" y="79">25</text>
<text x="108.6" y="81.6">26</text>
<text x="291.6" y="81.6">B</text>
<text x="69.2" y="89.2">19</text>
<text x="69.4" y="84.1">31</text>
<text x="75.2" y="85.4">EA/VPP</text>
<text x="95.2" y="85.4">(A14)P2.6</text>
<text x="95.2" y="87.9">(A15)P2.7</text>
<text x="108.6" y="86.6">28</text>
<text x="108.6" y="84.1">27</text>
<text x="69.3" y="91.7">18</text>
<text x="75.2" y="93">XTAL2</text>
<text x="75.8" y="90.4">XTAL1</text>
<text x="99.9" y="95.5">GND</text>
<text x="100.1" y="93">VCC</text>
<text x="108.6" y="91.7">40</text>
<text x="108.6" y="94.3">20</text>
<text x="69.2" y="101.9">17</text>
<text x="70.4" y="96.8">9</text>
<text x="75.2" y="98.1">RST</text>
<text x="94.3" y="98.1">(RXD)P3.0</text>
<text x="94.6" y="100.6">(TXD)P3.1</text>
<text x="108.6" y="99.4">11</text>
<text x="108.6" y="96.8">10</text>
<text x="108.6" y="101.9">30</text>
<text x="69.2" y="104.5">16</text>
<text x="75.2" y="103.2">P3.7(RD)</text>
<text x="75.2" y="105.7">P3.6(WR)</text>
<text x="93.6" y="103.2">ALE/PROG</text>
<text x="99.2" y="105.7">PSEN</text>
<text x="108.6" y="104.5">29</text>
<text x="4" y="129.9">C</text>
<text x="291.6" y="129.9">C</text>
<text x="50.1" y="162.7" transform="rotate(-90 50.1 162.7)">1</text>
<text x="50.1" y="170.4" transform="rotate(-90 50.1 170.4)">2</text>
<text x="4" y="178.2">D</text>
<text x="202" y="178.2">Title</text>
<text x="291.5" y="178.2">D</text>
<text x="202" y="185.9">Size</text>
<text x="214.7" y="185.9">Number</text>
<text x="265.6" y="185.9">Revision</text>
<text x="203.2" y="189.7">A4</text>
<text x="202" y="193.5">Date:</text>
<text x="202" y="196.1">File:</text>
<text x="213.4" y="196.1">D:\aaa-LKP-aaa\..\cymometer.SchDoc</text>
<text x="213.4" y="193.5">6/19/2020</text>
<text x="252.8" y="193.5">Sheet</text>
<text x="252.9" y="196.1">Drawn By:</text>
<text x="259.6" y="193.5">of</text>
<text x="37.9" y="199.9">1</text>
<text x="110.9" y="199.9">2</text>
<text x="184.1" y="199.9">3</text>
<text x="257.2" y="199.9">4</text>
</g>
<g font-size="2.3" fill="#262626">
<text x="40.6" y="17.9">VCC</text>
<text x="96.6" y="17.9">VCC</text>
<text x="53.2" y="33.2">GND</text>
<text x="60.7" y="61.2">P1.6</text>
<text x="60.7" y="63.7">P1.7</text>
<text x="60.7" y="89.2">XTAL1</text>
<text x="60.7" y="91.7">XTAL2</text>
<text x="60.7" y="96.8">RST</text>
<text x="9.9" y="104.5">GND</text>
<text x="33" y="124.8">VCC</text>
<text x="134.7" y="124.8">VCC</text>
<text x="55.6" y="145.2">RST</text>
<text x="53.1" y="157.9">XTAL1</text>
<text x="53.1" y="173.2">XTAL2</text>
<text x="128.9" y="171.1" transform="rotate(-90 128.9 171.1)">P1.6</text>
<text x="144.2" y="171.1" transform="rotate(-90 144.2 171.1)">P1.7</text>
<text x="32.8" y="180.8">GND</text>
</g>
<g font-size="2.3" fill="#0e0e0e">
<text x="110.1" y="20.2">RP1</text>
<text x="134.5" y="35.7">RES*8</text>
<text x="20" y="38.3">U2</text>
<text x="73.4" y="43.4">U1</text>
<text x="139.6" y="43.4">DS1</text>
<text x="20" y="53.6">EEPROM/24C02C</text>
<text x="24.8" y="67">S1</text>
<text x="24.8" y="77.2">S2</text>
<text x="24.8" y="87.4">S3</text>
<text x="73.4" y="109.5">AT89C52</text>
<text x="36" y="139.8">S0</text>
<text x="45.5" y="139.8">C3</text>
<text x="135" y="144.9">D1</text>
<text x="150.3" y="144.9">D2</text>
<text x="36.3" y="152.5">R1</text>
<text x="36.3" y="155.1">10K</text>
<text x="130.4" y="155.1">R2</text>
<text x="145.7" y="155.1">R3</text>
<text x="130.4" y="157.6">100R</text>
<text x="145.7" y="157.6">100R</text>
<text x="42.9" y="162.7">C1</text>
<text x="42.9" y="165.3">30pF</text>
<text x="53.1" y="165.5">Y1</text>
<text x="42.9" y="170.3">C2</text>
<text x="42.9" y="172.9">30pF</text>
<text x="53.1" y="168.1">XTAL</text>
</g>
</svg>
